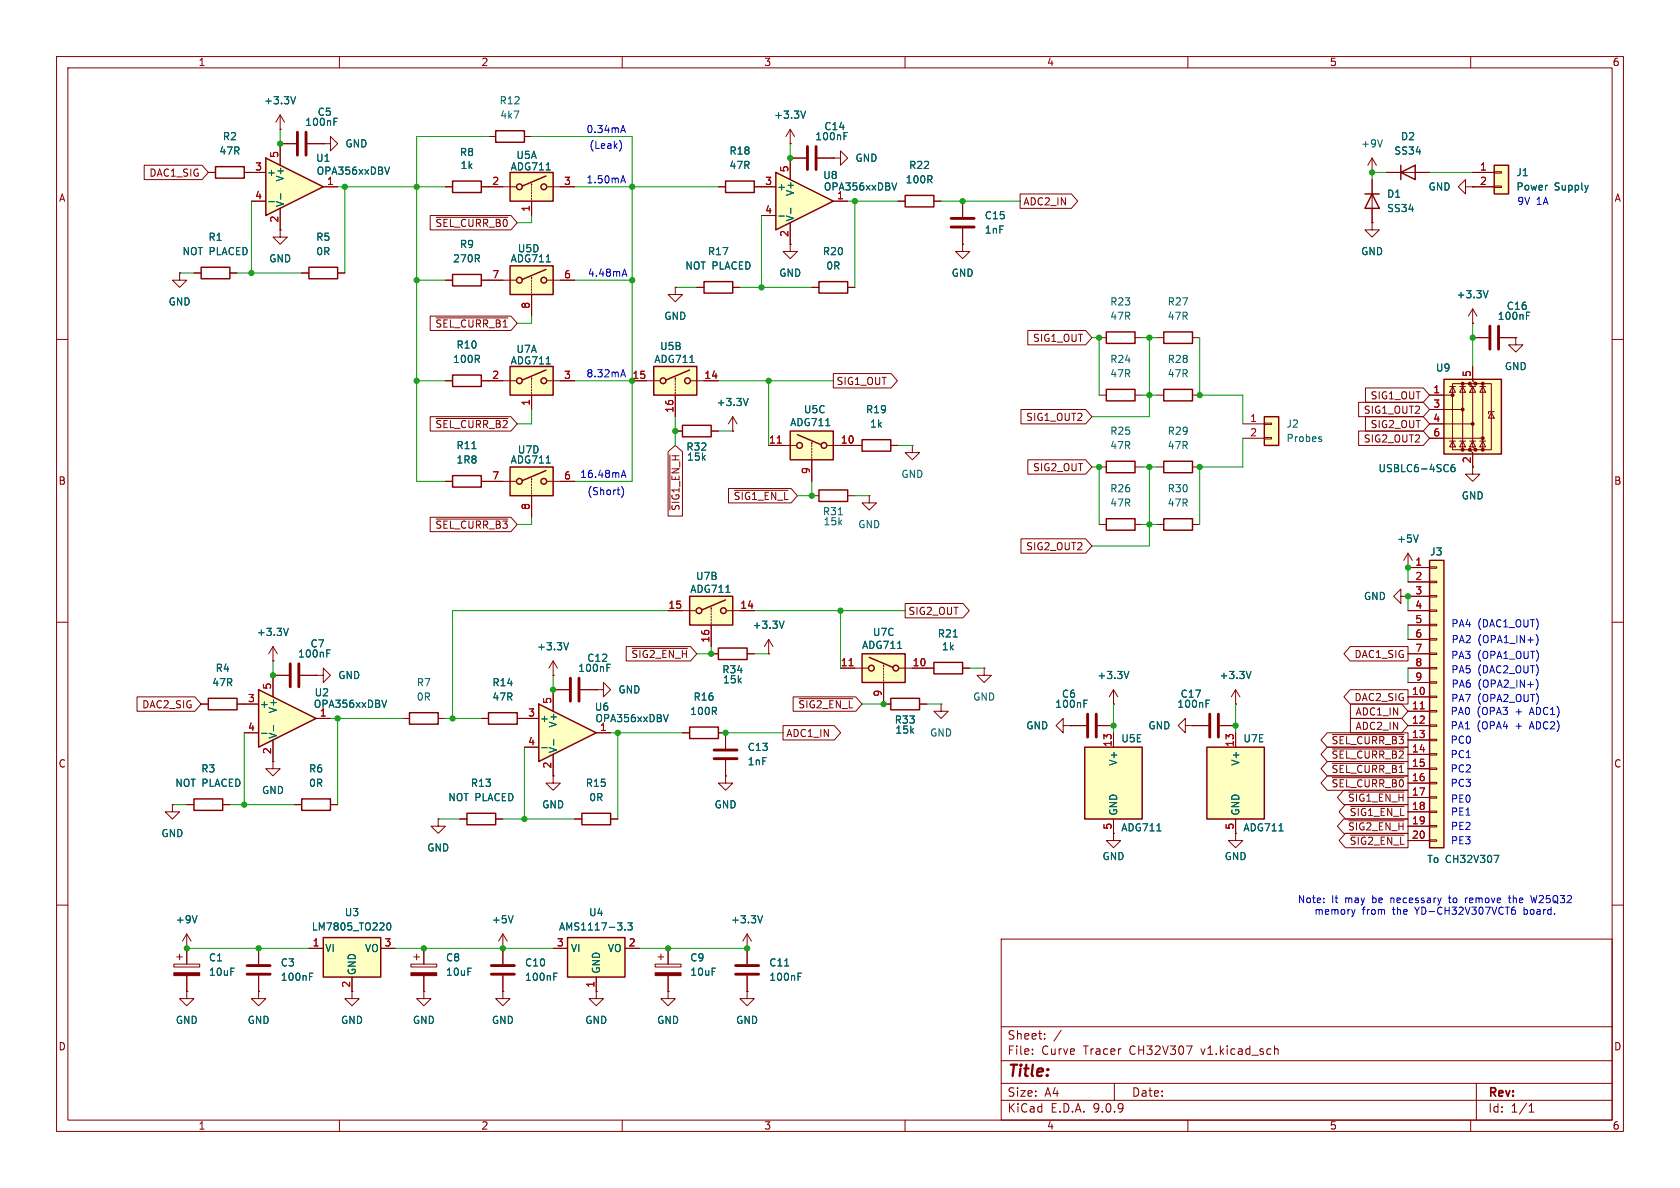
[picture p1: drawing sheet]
<svg xmlns="http://www.w3.org/2000/svg" width="297mm" height="210mm" viewBox="0 0 297 210" stroke-linecap="round" stroke-linejoin="round" font-family="sans-serif">
<g fill="none" stroke="#840000" stroke-width=".18">
<path d="M10 10h277v190h-277zM12 12h273v186h-273zM60 10v2M110 10v2M160 10v2M210 10v2M260 10v2M10 60h2M285 60h2M10 110h2M285 110h2M10 160h2"/>
<path d="M72.6 170.4h4.6v.5h-4.6zM73.2 169.2h1M73.7 168.7v1M74.9 167.6v2.8M74.9 172.5v2.8M177 166h108v32h-108zM285 160h2M60 198v2M110 198v2M160 198v2M177 194.5h108M177 191.5h108"/>
<path d="M177 187.5h108M177 181.5h108M182.5 186.3v.1M182.5 185.5v.1M184.7 183.6v.1M184.7 182.8v.1M187.6 182.1l-1.3 2M197 191.5v3M209.7 184.9h1l-.6 1.5M210 198v2M225.3 184.9v1.5M225.3 185.5l.2-.1 .4 .1 .1 .9"/>
<path d="M260 198v2M261 191.5v6.5M270.3 196.6h.9M270.3 195.5l.4-.4v1.5"/>
</g>
<path d="M72.6 172h4.6v.5h-4.6z" fill="#840000" stroke="#840000" stroke-width=".18"/>
<path d="M45.7 121.9l10.2 5.1-10.2 5.1z" fill="#ffffc2"/>
<path d="M45.7 121.9l10.2 5.1-10.2 5.1zM53.3 141.2h5.1v2.1h-5.1z" fill="none" stroke="#840000" stroke-width=".25"/>
<path d="M48.3 119.4v3.8M43.2 124.5h2.5M43.2 129.5h2.5M48.3 134.6v1.3h1.2l-1.2 1.3-1.3-1.3h1.3M48.3 134.6h.1M48.3 130.8v3.8M55.9 127h2.5M52.1 142.2h1.2M58.4 142.2h1.3" fill="none" stroke="#840000" stroke-width=".18"/>
<path d="M46.2 129.6h1M48.4 128.2v1M68.4 123.8l-.5 1.2" fill="none" stroke="#006464" stroke-width=".18"/>
<path d="M57.1 165.7h10.2v7h-10.2z" fill="#ffffc2"/>
<path d="M34.3 141.2h5.1v2.1h-5.1zM57.1 165.7h10.2v7h-10.2z" fill="none" stroke="#840000" stroke-width=".25"/>
<g fill="none" stroke="#840000" stroke-width=".18">
<path d="M33 142.2h1.3M39.4 142.2h1.2M77.5 144.8v1.3h1.2l-1.2 1.2-1.3-1.2h1.3M77.5 144.8h.1M45.7 175.3v1.2h1.3l-1.3 1.3-1.3-1.3h1.3M45.7 175.3h.1M45.7 167.6v2.8M45.7 172.5v2.8M54.6 167.6h2.5M62.2 172.7v3.8h1.3l-1.3 1.3-1.2-1.3h1.2M67.3 167.6h2.5M74.9 175.3v1.2h1.3l-1.3 1.3-1.2-1.3h1.2"/>
<path d="M74.9 175.3h.1M88.9 175.3v1.2h1.3l-1.3 1.3-1.3-1.3h1.3M88.9 175.3h.1M88.9 167.6h.1M88.9 165.1l-.8 1.3M88.9 165.1l.8 1.3M88.9 165.1v5.3M88.9 172.5v2.8"/>
</g>
<path d="M54.7 172.6h.4M54.7 172h.6M68.5 163.3l.2-.2a.68 .68 0 0 1 .4 .7 .68 .68 0 0 1-.4 .6l-.2-.1-.1-.4zM90.7 161.9l-.4 1.2M97.9 172.6h.4M97.9 172h.6" fill="none" stroke="#006464" stroke-width=".18"/>
<path d="M43.7 170.7h4.1M43.7 172.2h4.1M86.9 170.7h4M86.9 172.2h4" fill="none" stroke="#840000" stroke-width=".51"/>
<path d="M100.3 165.7h10.2v7h-10.2z" fill="#ffffc2"/>
<path d="M100.3 165.7h10.2v7h-10.2z" fill="none" stroke="#840000" stroke-width=".25"/>
<path d="M209.5 128.3v1.2l-1.2-1.2 1.2-1.3v1.3h1.3M210.8 128.3h.1M97.8 167.6h2.5M105.4 175.3v1.2h1.3l-1.3 1.3-1.3-1.3h1.3M105.4 175.3h.1M105.4 172.7v2.6M110.5 167.6h2.5" fill="none" stroke="#840000" stroke-width=".18"/>
<path d="M110.5 164.3v.1M111 163.1h.8l-.5 .5 .4 .1v.6l-.2 .1-.5-.1" fill="none" stroke="#006464" stroke-width=".18"/>
<path d="M213.4 132.1h10.1v12.7h-10.1z" fill="#ffffc2"/>
<path d="M38.1 29.5h5.1v2h-5.1zM241.3 34.3h2.5M242.6 34.3l1.2 2.5h-2.5zM35.6 47.2h5v2.1h-5zM144.8 49.8h5.1v2h-5.1zM195.6 58.7h5.1v2h-5.1zM205.7 58.7h5.1v2h-5.1zM195.6 68.8h5.1v2.1h-5.1zM195.6 81.5h5.1v2.1h-5.1zM36.8 123.4h5.1v2.1h-5.1zM72.4 126h5.1v2h-5.1zM213.4 132.1h10.1v12.7h-10.1z" fill="none" stroke="#840000" stroke-width=".25"/>
<g fill="none" stroke="#840000" stroke-width=".18">
<path d="M36.8 30.5h1.3M43.2 30.5h1.2M49.5 22.9h.1M49.5 25.4h2.8M49.5 20.3l-.7 1.3M49.5 20.3l.8 1.3M49.5 20.3v2.6M54.4 25.4h2.7M57.1 25.4h1.3v-1.3l1.3 1.3-1.3 1.3v-1.3M57.1 25.4h.1M139.7 27.9h2.8M144.5 27.9h2.8"/>
<path d="M242.6 39.4v1.2h1.2l-1.2 1.3-1.3-1.3h1.3M242.6 39.4h.1M242.6 31.8v7.6M31.7 48.3v1.2h1.3l-1.3 1.3-1.2-1.3h1.2M31.7 48.3h.1M34.3 48.3h1.3M40.6 48.3h1.3M143.5 50.8h1.3M149.9 50.8h1.2M194.3 59.7h1.3M200.7 59.7h1.2M204.5 59.7h1.2"/>
<path d="M210.8 59.7h1.3M194.3 69.9h1.3M200.7 69.9h1.2M194.3 82.6h1.3M200.7 82.6h1.2M48.3 119.4h2.8M53.1 119.4h2.8M55.9 119.4h1.2v-1.3l1.3 1.3-1.3 1.3v-1.3M55.9 119.4h.1M97.8 119.4h.1M97.8 116.8l-.8 1.3M97.8 116.8l.8 1.3"/>
<path d="M97.8 116.8v2.6M35.6 124.5h1.2M41.9 124.5h1.3M71.1 127h1.3M77.5 127h1.2M97.8 121.9h2.8M102.6 121.9h2.8M210.8 128.3h2.8M215.6 128.3h2.8M218.4 124.5h.1M218.4 121.9v2.6M218.4 129.5v2.6"/>
<path d="M218.4 121.9l-.7 1.3M218.4 121.9l.8 1.3M30.5 142.2v1.3h1.2l-1.2 1.3-1.3-1.3h1.3M30.5 142.2h.1M218.4 144.8v2.5M30.7 170.4h4.6v.5h-4.6zM31.2 169.2h1.1M31.7 168.7v1M33 175.3v1.2h1.3l-1.3 1.3-1.3-1.3h1.3M33 175.3h.1M33 167.6h.1M33 165.1v5.3"/>
<path d="M33 172.5v2.8M33 165.1l-.7 1.3M33 165.1l.8 1.3"/>
</g>
<g fill="none" stroke="#006464" stroke-width=".18">
<path d="M52.3 17.1l-.5 1.3M59 21.5h.5M59 20.9h.6M149.2 24h.4M149.2 23.4h.6M57.8 115.5h.4M57.8 114.9h.6M100.5 113.6l-.4 1.3M107.3 118h.4M107.3 117.4h.6M221.2 118.7l-.5 1.3M213.2 124.4h.4"/>
<path d="M213.2 123.8h.6M226.1 146.9h.7M34.8 161.9l-.4 1.2"/>
</g>
<path d="M52.6 23.4v4M54.1 23.4v4M142.7 25.9v4.1M144.3 25.9v4.1M51.3 117.3v4.1M52.8 117.3v4.1M100.8 119.9v4.1M102.4 119.9v4.1M213.9 126.2v4.1M215.4 126.2v4.1" fill="none" stroke="#840000" stroke-width=".51"/>
<path d="M30.7 172h4.6v.5h-4.6z" fill="#840000" stroke="#840000" stroke-width=".18"/>
<path d="M137.2 30.5l10.1 5.1-10.1 5z" fill="#ffffc2"/>
<path d="M137.2 30.5l10.1 5.1-10.1 5zM160 34.5h5.1v2.1h-5.1zM205.7 81.5h5.1v2.1h-5.1z" fill="none" stroke="#840000" stroke-width=".25"/>
<g fill="none" stroke="#840000" stroke-width=".18">
<path d="M134.6 33h2.6M134.6 38.1h2.6M139.7 27.9v3.9M139.7 39.4v3.8M147.3 27.9h1.3v-1.2l1.3 1.2-1.3 1.3v-1.3M147.3 27.9h.1M147.3 35.6h2.6M158.7 35.6h1.3M165.1 35.6h1.3M170.2 35.6v2.8M170.2 43.2v1.3h1.2l-1.2 1.2-1.3-1.2h1.3M170.2 43.2h.1"/>
<path d="M170.2 40.4v2.8M161.3 78.7v1.3h1.3l-1.3 1.3-1.3-1.3h1.3M161.3 78.7h.1M204.5 82.6h1.2M210.8 82.6h1.3M105.4 121.9h1.3v-1.2l1.2 1.2-1.2 1.3v-1.3M105.4 121.9h.1"/>
</g>
<path d="M137.7 38.2h1M139.8 36.8v1M158.5 32.3l-.4 1.3" fill="none" stroke="#006464" stroke-width=".18"/>
<path d="M168.1 38.6h4.1M168.1 40.1h4.1" fill="none" stroke="#840000" stroke-width=".51"/>
<path d="M139.7 76.2h7.6v5.1h-7.6z" fill="#ffffc2"/>
<g fill="none" stroke="#840000" stroke-width=".18">
<path d="M135.9 78.7h4.8M143.5 78.2v.3M143.5 78.7v.3M143.5 79.2v.3M143.5 79.8v.2M146.3 78.7h6.1M157.5 78.7h1.2M204.5 69.9h1.2M210.8 69.9h1.3M143.5 80.3v.2M143.5 80.8v.2M143.5 81.3v3.8"/>
<path d="M194.3 92.7h1.3M200.7 92.7h1.2M204.5 92.7h1.2M210.8 92.7h1.3M85.1 127h1.3M91.4 127h1.3M81.3 144.8h1.2M87.6 144.8h1.3M218.4 147.3v1.3h1.3l-1.3 1.3-1.2-1.3h1.2M218.4 147.3h.1M132.1 175.3v1.2h1.2l-1.2 1.3-1.3-1.3h1.3M132.1 175.3h.1"/>
</g>
<g fill="none" stroke="#840000" stroke-width=".25">
<path d="M139.7 76.2h7.6v5.1h-7.6zM141 76.8l4.2 1.8M152.4 77.7h5.1v2.1h-5.1zM205.7 68.8h5.1v2.1h-5.1zM195.6 91.7h5.1v2h-5.1zM205.7 91.7h5.1v2h-5.1zM86.4 126h5v2h-5zM82.5 143.8h5.1v2h-5.1z"/>
<circle cx="141.4" cy="78.7" r=".51"/>
<circle cx="145.7" cy="78.7" r=".51"/>
</g>
<path d="M137.4 78.3h.7" fill="none" stroke="#a90000" stroke-width=".18"/>
<path d="M146 75.3h.7" fill="none" stroke="#006464" stroke-width=".18"/>
<path d="M252.7 99.1h2.6v50.8h-2.6z" fill="#ffffc2"/>
<path d="M252.7 99.1h2.6v50.8h-2.6zM127 114.6h5.1v2h-5.1zM121.9 128.5h5.1v2.1h-5.1zM102.9 143.8h5v2h-5z" fill="none" stroke="#840000" stroke-width=".25"/>
<g fill="none" stroke="#840000" stroke-width=".18">
<path d="M248.9 97.8l-.7 1.3M248.9 97.8l.8 1.3M248.9 97.8v2.5M48.3 116.8h.1M48.3 114.3l-.8 1.3M48.3 114.3l.7 1.3M48.3 114.3v2.5M125.7 115.6h1.3M132.1 115.6h1.2M247.6 105.4v-1.3l-1.2 1.3 1.2 1.3v-1.3h1.3M248.9 100.3h.1M248.9 105.4h.1"/>
<path d="M248.9 100.3h3.8M248.9 102.9h3.8M248.9 105.4h3.8M248.9 108h3.8M248.9 110.5h3.8M248.9 113h3.8M248.9 115.6h3.8M248.9 118.1h3.8M252.7 100.2h1.3v.3h-1.3zM252.7 102.7h1.3v.3h-1.3zM252.7 105.3h1.3v.2h-1.3zM252.7 107.8h1.3v.3h-1.3z"/>
<path d="M252.7 110.4h1.3v.2h-1.3zM252.7 112.9h1.3v.3h-1.3zM252.7 115.4h1.3v.3h-1.3zM252.7 118h1.3v.2h-1.3zM120.6 129.5h1.3M127 129.5h1.3v2.8M128.3 137.2v1.2h1.2l-1.2 1.3-1.3-1.3h1.3M128.3 137.2h.1M128.3 134.4v2.8M248.9 120.7h3.8M248.9 123.2h3.8M248.9 125.7h3.8"/>
<path d="M248.9 128.3h3.8M248.9 130.8h3.8M248.9 133.4h3.8M248.9 135.9h3.8M248.9 138.4h3.8M252.7 120.5h1.3v.3h-1.3zM252.7 123.1h1.3v.2h-1.3zM252.7 125.6h1.3v.3h-1.3zM252.7 128.1h1.3v.3h-1.3zM252.7 130.7h1.3v.2h-1.3zM252.7 133.2h1.3v.3h-1.3zM252.7 135.8h1.3v.2h-1.3z"/>
<path d="M252.7 138.3h1.3v.3h-1.3zM101.6 144.8h1.3M107.9 144.8h1.3M248.9 141h3.8M248.9 143.5h3.8M248.9 146.1h3.8M248.9 148.6h3.8M252.7 140.8h1.3v.3h-1.3zM252.7 143.4h1.3v.2h-1.3zM252.7 145.9h1.3v.3h-1.3zM252.7 148.5h1.3v.2h-1.3zM115.8 170.4h4.6v.5h-4.6z"/>
<path d="M116.3 169.2h1M116.8 168.7v1M118.1 175.3v1.2h1.3l-1.3 1.3-1.3-1.3h1.3M118.1 175.3h.1M118.1 167.6v2.8M118.1 172.5v2.8M132.1 167.6h.1M132.1 165.1v5.3M132.1 172.5v2.8M132.1 165.1l-.8 1.3M132.1 165.1l.7 1.3"/>
</g>
<path d="M251.1 125.3h.7" fill="none" stroke="#a90000" stroke-width=".18"/>
<path d="M250.7 94.6l-.4 1.2M51 111.1l-.4 1.2M264.1 151.2h.9l-.6 1.3M134.8 161.9l-.4 1.2M138.7 170.8h.7M141.1 172.6h.4M141.1 172h.6" fill="none" stroke="#006464" stroke-width=".18"/>
<path d="M126.2 132.6h4.1M126.2 134.1h4.1M130 170.7h4.1M130 172.2h4.1" fill="none" stroke="#840000" stroke-width=".51"/>
<path d="M115.8 172h4.6v.5h-4.6z" fill="#840000" stroke="#840000" stroke-width=".18"/>
<path d="M95.2 124.5l10.2 5-10.2 5.1z" fill="#ffffc2"/>
<path d="M95.2 124.5l10.2 5-10.2 5.1z" fill="none" stroke="#840000" stroke-width=".25"/>
<path d="M242.6 30.5h.1M242.6 27.9l-.8 1.3M242.6 27.9l.7 1.3M242.6 27.9v2.6M92.7 127h2.5M92.7 132.1h2.5M97.8 137.2v1.2h1.3l-1.3 1.3-1.3-1.3h1.3M97.8 137.2h.1M97.8 121.9v3.8M97.8 133.4v3.8M105.4 129.5h2.5" fill="none" stroke="#840000" stroke-width=".18"/>
<path d="M244.4 24.7l-.4 1.3M95.8 132.2h.9M97.9 130.8v.9M118.1 126.3l-.4 1.3" fill="none" stroke="#006464" stroke-width=".18"/>
<path d="M152.4 115.6h7.6v5.1h-7.6z" fill="#ffffc2"/>
<path d="M148.6 118.1h4.8M156.2 117.6v.3M156.2 118.1v.3M156.2 118.6v.3M156.2 119.1v.3M156.2 119.6v.3M159 118.1h4.8M156.2 120.1v.3M156.2 120.7v3.8" fill="none" stroke="#840000" stroke-width=".18"/>
<g fill="none" stroke="#840000" stroke-width=".25">
<path d="M152.4 115.6h7.6v5.1h-7.6zM153.7 116.2l4.2 1.8"/>
<circle cx="154.1" cy="118.1" r=".51"/>
<circle cx="158.4" cy="118.1" r=".51"/>
</g>
<path d="M150.1 117.7h.7" fill="none" stroke="#a90000" stroke-width=".18"/>
<path d="M158.7 114.6h.7" fill="none" stroke="#006464" stroke-width=".18"/>
<path d="M121.9 105.4h7.6v5.1h-7.6z" fill="#ffffc2"/>
<g fill="none" stroke="#840000" stroke-width=".18">
<path d="M259.1 33v-1.2l-1.3 1.2 1.3 1.3v-1.3h1.2M260.3 33h.1M49.5 40.6v1.3h1.3l-1.3 1.3-1.2-1.3h1.2M49.5 40.6h.1M129.5 76.2h.1M129.5 73.7l-.7 1.2M129.5 73.7l.8 1.2M129.5 73.7v2.5M118.1 108h4.8M125.7 107.4v.3M125.7 108v.2M125.7 108.5v.2"/>
<path d="M125.7 109v.2M125.7 109.5v.2M125.7 110v.2M125.7 110.5v3.8M128.5 108h4.8M135.9 115.6h.1M135.9 113l-.8 1.3M135.9 113l.8 1.3M135.9 113v2.6"/>
</g>
<g fill="none" stroke="#840000" stroke-width=".25">
<path d="M121.9 105.4h7.6v5.1h-7.6zM128.3 106l-4.2 1.8"/>
<circle cx="123.6" cy="108" r=".51"/>
<circle cx="127.9" cy="108" r=".51"/>
</g>
<path d="M132.3 70.4l-.5 1.3M128.3 104.7h.7M138.6 109.8l-.4 1.3" fill="none" stroke="#006464" stroke-width=".18"/>
<path d="M264.2 29.2h2.5v5.1h-2.5z" fill="#ffffc2"/>
<path d="M87.6 23.1h5.1v2h-5.1zM128.3 32h5v2h-5zM247.6 30.5l2.6-1.3v2.6zM247.6 29.2v2.6M264.2 29.2h2.5v5.1h-2.5zM124.5 49.8h5v2h-5z" fill="none" stroke="#840000" stroke-width=".25"/>
<g fill="none" stroke="#840000" stroke-width=".18">
<path d="M86.4 24.1h1.2M92.7 24.1h1.3M127 33h1.3M133.3 33h1.3M139.7 25.4h.1M139.7 22.9l-.8 1.2M139.7 22.9l.8 1.2M139.7 22.9v2.5M245.1 30.5h7.6M260.3 30.5h3.9M260.3 33h3.9M264.2 30.4h1.2v.2h-1.2z"/>
<path d="M264.2 32.9h1.2v.2h-1.2zM123.2 50.8h1.3M129.5 50.8h1.3M139.7 43.2v1.3h1.3l-1.3 1.2-1.3-1.2h1.3M139.7 43.2h.1M260.3 57.2h.1M260.3 54.6l-.7 1.3M260.3 54.6l.8 1.3M260.3 54.6v2.6M260.3 59.7h2.8M265.2 59.7h2.8M268 59.7v1.3h1.2l-1.2 1.2-1.3-1.2h1.3"/>
<path d="M268 59.7h.1M153.7 87.6v1.3h1.2l-1.2 1.3-1.3-1.3h1.3M153.7 87.6h.1"/>
</g>
<path d="M142.4 19.6l-.4 1.3M263.1 51.4l-.5 1.2M269.9 55.8h.4M269.9 55.2h.6" fill="none" stroke="#006464" stroke-width=".18"/>
<path d="M263.4 57.7v4M264.9 57.7v4" fill="none" stroke="#840000" stroke-width=".51"/>
<path d="M90.2 64.8h7.6v5.1h-7.6z" fill="#ffffc2"/>
<g fill="none" stroke="#840000" stroke-width=".18">
<path d="M78.7 67.3h1.3M85.1 67.3h6.1M94 66.8v.3M94 67.3v.3M94 67.8v.3M94 68.3v.3M94 68.8v.3M94 69.3v.3M94 69.9v2.5M96.8 67.3h4.8M196.8 124.5h.1M196.8 121.9l-.7 1.3"/>
<path d="M196.8 121.9l.8 1.3M196.8 121.9v2.6M196.8 147.3v1.3h1.3l-1.3 1.3-1.2-1.3h1.2M196.8 147.3h.1"/>
</g>
<g fill="none" stroke="#840000" stroke-width=".25">
<path d="M80 66.3h5.1v2h-5.1zM90.2 64.8h7.6v5.1h-7.6zM96.5 65.4l-4.2 1.8"/>
<circle cx="91.8" cy="67.3" r=".51"/>
<circle cx="96.1" cy="67.3" r=".51"/>
</g>
<path d="M96.6 64.3h.7M199.6 118.7l-.5 1.3" fill="none" stroke="#006464" stroke-width=".18"/>
<path d="M191.8 132.1h10.1v12.7h-10.1z" fill="#ffffc2"/>
<path d="M120.6 75.2h5.1v2h-5.1zM80 84.1h5.1v2h-5.1zM165.1 117.1h5.1v2h-5.1zM157.5 123.4h5.1v2.1h-5.1zM191.8 132.1h10.1v12.7h-10.1z" fill="none" stroke="#840000" stroke-width=".25"/>
<g fill="none" stroke="#840000" stroke-width=".18">
<path d="M119.4 76.2h1.2M125.7 76.2h1.3M78.7 85.1h1.3M85.1 85.1h1.3M163.8 118.1h1.3M170.2 118.1h1.2M174 118.1v1.3h1.3l-1.3 1.3-1.3-1.3h1.3M174 118.1h.1M156.2 124.5h1.3M162.6 124.5h1.2M166.4 124.5v1.2h1.2l-1.2 1.3-1.3-1.3h1.3M166.4 124.5h.1"/>
<path d="M188 128.3v1.2l-1.3-1.2 1.3-1.3v1.3h1.2M189.2 128.3h.1M189.2 128.3h2.8M194.1 128.3h2.7M196.8 129.5v2.6M196.8 144.8v2.5"/>
</g>
<path d="M83.4 79.3h.8M168.5 112.6h.7M191.6 124.4h.5M191.6 123.8h.6M204.5 146.9h.7" fill="none" stroke="#006464" stroke-width=".18"/>
<path d="M192.3 126.2v4.1M193.8 126.2v4.1" fill="none" stroke="#840000" stroke-width=".51"/>
<path d="M90.2 82.6h7.6v5h-7.6z" fill="#ffffc2"/>
<path d="M119.4 50.8v1.3h1.2l-1.2 1.2-1.3-1.2h1.3M119.4 50.8h.1M86.4 85.1h4.8M94 84.6v.2M94 85.1v.2M94 85.6v.3M94 86.1v.3M94 86.6v.3M94 87.1v.3M94 87.6v3.8M96.8 85.1h4.8" fill="none" stroke="#840000" stroke-width=".18"/>
<g fill="none" stroke="#840000" stroke-width=".25">
<path d="M90.2 82.6h7.6v5h-7.6zM96.5 83.2l-4.2 1.8"/>
<circle cx="91.8" cy="85.1" r=".51"/>
<circle cx="96.1" cy="85.1" r=".51"/>
</g>
<path d="M96.6 81.9h.7" fill="none" stroke="#006464" stroke-width=".18"/>
<path d="M115.6 64.8h7.6v5.1h-7.6z" fill="#ffffc2"/>
<path d="M111.8 67.3h4.8M119.4 66.8v.3M119.4 67.3v.3M119.4 67.8v.3M119.4 68.3v.3M119.4 68.8v.3M119.4 69.3v.3M119.4 69.9v3.8M122.2 67.3h4.8M143.5 87.6h1.3M149.9 87.6h1.2" fill="none" stroke="#840000" stroke-width=".18"/>
<g fill="none" stroke="#840000" stroke-width=".25">
<path d="M115.6 64.8h7.6v5.1h-7.6zM121.9 65.4l-4.2 1.8M144.8 86.6h5.1v2h-5.1z"/>
<circle cx="117.2" cy="67.3" r=".51"/>
<circle cx="121.5" cy="67.3" r=".51"/>
</g>
<path d="M122 64.1h.7M148.2 91h.7" fill="none" stroke="#006464" stroke-width=".18"/>
<path d="M223.5 73.7h2.6v5h-2.6z" fill="#ffffc2"/>
<path d="M223.5 73.7h2.6v5h-2.6z" fill="none" stroke="#840000" stroke-width=".25"/>
<path d="M219.7 74.9h3.8M219.7 77.5h3.8M223.5 74.8h1.3v.3h-1.3zM223.5 77.3h1.3v.3h-1.3zM260.3 82.6v1.2h1.3l-1.3 1.3-1.2-1.3h1.2" fill="none" stroke="#840000" stroke-width=".18"/>
<path d="M233.5 77.6l.2 .2-.2 .2M233.5 77.2l.1 .1" fill="none" stroke="#006464" stroke-width=".18"/>
<path d="M255.3 67.1h10.1v13.2h-10.1z" fill="#ffffc2"/>
<g fill="#840000" stroke="#840000" stroke-width=".18">
<circle cx="256.8" cy="69.8" r=".25"/>
<circle cx="258.6" cy="67.8" r=".25"/>
<circle cx="258.6" cy="72.4" r=".25"/>
<circle cx="258.6" cy="79.5" r=".25"/>
<circle cx="259.8" cy="67.8" r=".25"/>
<circle cx="259.8" cy="79.5" r=".25"/>
<circle cx="260.3" cy="74.9" r=".25"/>
<circle cx="260.9" cy="67.8" r=".25"/>
<circle cx="260.9" cy="79.5" r=".25"/>
<circle cx="262.1" cy="67.8" r=".25"/>
<circle cx="262.1" cy="77.5" r=".25"/>
<circle cx="262.1" cy="79.5" r=".25"/>
</g>
<g fill="none" stroke="#840000" stroke-width=".18">
<path d="M252.7 69.9h4.1M252.7 72.4h5.9M252.7 74.9h7.6M252.7 77.5h9.4M256.3 78h1M256.3 68.3h1M256.8 68.3l.5 1h-1zM256.8 78l.5 1h-1zM258.1 78h1M258.1 68.3h1M258.6 68.3l.5 1h-1zM258.6 78l.5 1h-1z"/>
<path d="M258.6 67.8h-1.8v11.7h1.8M259.8 67.8h2.3v11.7h-1.2M259.8 67.8h-1.2v11.7h1.2l.5 .5v2.6M259.8 67.8l.5 .5v10.7l.6 .5M259.8 78h1.1M259.8 68.3h1.1M259.8 79.5h1.1M260.3 68.3l.6 1h-1.1zM260.3 78l.6 1h-1.1zM260.3 64.8v2.5l.6 .5M261.6 78h1M261.6 68.3h1"/>
<path d="M262.1 78l.5 1h-1zM262.1 67.8h1.6v11.7h-1.6M262.1 68.3l.5 1h-1zM263.7 72.9l.5 1h-1.1zM264.2 72.8h-1.1v.4"/>
</g>
<path d="M255.3 67.1h10.1v13.2h-10.1z" fill="none" stroke="#840000" stroke-width=".25"/>
<path d="M257.1 82.1l-.3 .1a.86 .86 0 0 0 0 1.2l.4-.1v-.5l-.2-.2-.4 .1-.1 .1" fill="none" stroke="#006464" stroke-width=".18"/>
<path d="M90.2 47h7.6v5.1h-7.6z" fill="#ffffc2"/>
<path d="M86.4 49.5h4.8M94 49v.3M94 49.5v.3M94 50v.3M94 50.5v.3M94 51.1v.2M94 51.6v.2M94 52.1v3.8M96.8 49.5h4.8" fill="none" stroke="#840000" stroke-width=".18"/>
<g fill="none" stroke="#840000" stroke-width=".25">
<path d="M90.2 47h7.6v5.1h-7.6zM96.5 47.6l-4.2 1.8"/>
<circle cx="91.8" cy="49.5" r=".51"/>
<circle cx="96.1" cy="49.5" r=".51"/>
</g>
<path d="M96.6 46.3h.7" fill="none" stroke="#006464" stroke-width=".18"/>
<path d="M90.2 30.5h7.6v5.1h-7.6z" fill="#ffffc2"/>
<g fill="none" stroke="#840000" stroke-width=".18">
<path d="M78.7 33h1.3M85.1 33h6.1M94 32.5v.3M94 33v.3M94 33.5v.3M94 34v.3M94 34.5v.3M94 35.1v.2M94 35.6v2.5M96.8 33h4.8M53.3 48.3h1.3M59.7 48.3h1.3"/>
<path d="M78.7 49.5h1.3M85.1 49.5h1.3"/>
</g>
<g fill="none" stroke="#840000" stroke-width=".25">
<path d="M80 32h5.1v2h-5.1zM90.2 30.5h7.6v5.1h-7.6zM96.5 31.1l-4.2 1.8M54.6 47.2h5.1v2.1h-5.1zM80 48.5h5.1v2h-5.1z"/>
<circle cx="91.8" cy="33" r=".51"/>
<circle cx="96.1" cy="33" r=".51"/>
</g>
<path d="M96.6 30h.7" fill="none" stroke="#006464" stroke-width=".18"/>
<path d="M47 27.9l10.1 5.1-10.1 5.1z" fill="#ffffc2"/>
<path d="M47 27.9l10.1 5.1-10.1 5.1z" fill="none" stroke="#840000" stroke-width=".25"/>
<g fill="none" stroke="#840000" stroke-width=".18">
<path d="M25.5 29.2h10.2l1.1 1.3-1.1 1.3h-10.2zM36.8 30.5h1.3M43.2 30.5h3.8M44.4 35.6h2.6M49.5 22.9h.1M49.5 36.8v3.8M52.3 25.4h-2.8v3.8M54.4 25.4h2.7M57.1 25.4h.1M57.1 33h2.6M76.1 38.1h14.2l1.1 1.3-1.1 1.2h-14.2zM77.1 38.4h12.7"/>
<path d="M78.7 33h1.3M85.1 33h3.8M94 35.6v2.5M99.1 33h2.5M127 33h1.3M133.3 33h3.9M134.6 38.1h2.6M139.7 25.4h.1M139.7 39.4v3.8M142.5 27.9h-2.8v3.9M144.5 27.9h2.8M147.3 27.9h.1"/>
<path d="M147.3 35.6h2.6M158.7 35.6h1.3M165.1 35.6h1.3M170.2 35.6v2.8M180.3 34.3h9.1l1.1 1.3-1.1 1.2h-9.1zM242.6 39.4h.1M242.6 31.8v2.5M242.6 36.8v2.6M245.1 30.5h2.5M250.2 30.5h2.5M260.3 33h.1M260.3 30.5h3.9"/>
<path d="M260.3 33h3.9M31.7 48.3h.1M34.3 48.3h1.3M40.6 48.3h1.3M49.5 40.6h.1M53.3 48.3h1.3M59.7 48.3h1.3M76.1 55.9h14.2l1.1 1.3-1.1 1.2h-14.2zM77.1 56.2h12.7M78.7 49.5h1.3M85.1 49.5h3.8M94 52.1v3.8"/>
<path d="M99.1 49.5h2.5M119.4 50.8h.1M123.2 50.8h1.3M129.5 50.8h1.3M139.7 43.2h.1M143.5 50.8h1.3M149.9 50.8h1.2M170.2 43.2h.1M170.2 40.4v2.8M181.7 58.4h10.2l1.1 1.3-1.1 1.3h-10.2zM260.3 57.2h.1M260.3 59.7h2.8"/>
<path d="M265.2 59.7h2.8M268 59.7h.1M76.1 73.7h14.2l1.1 1.2-1.1 1.3h-14.2zM77.1 74h12.7M78.7 67.3h1.3M85.1 67.3h3.8M94 69.9v2.5M99.1 67.3h2.5M111.8 67.3h2.5M118.1 79.9l1.3-1.2 1.3 1.2v11.3h-2.6zM119.4 69.9v3.8M119.4 76.2h1.2"/>
<path d="M124.5 67.3h2.5M125.7 76.2h1.3M129.5 76.2h.1M135.9 78.7h2.5M147.3 66h10.2l1.2 1.3-1.2 1.3h-10.2zM148.6 78.7h3.8M157.5 78.7h1.2M180.5 72.4h11.4l1.1 1.3-1.1 1.2h-11.4zM240.2 71.1h11.4l1.1 1.3-1.1 1.3h-11.4zM240.2 76.2h11.4l1.1 1.3-1.1 1.2h-11.4zM241.4 68.6h10.2l1.1 1.3-1.1 1.2h-10.2zM241.4 73.7h10.2l1.1 1.2-1.1 1.3h-10.2z"/>
<path d="M252.7 69.9h2.6M252.7 72.4h2.6M252.7 74.9h2.6M252.7 77.5h2.6M260.3 64.8v2.5M76.1 91.4h14.2l1.1 1.3-1.1 1.3h-14.2zM77.1 91.8h12.7M78.7 85.1h1.3M85.1 85.1h3.8M94 87.6v3.8M99.1 85.1h2.5M118.4 80.4v9.8"/>
<path d="M128.8 86.4h11.1l1.1 1.2-1.1 1.3h-11.1zM129.8 86.7h9.5M143.5 81.3v3.8M180.5 95.2h11.4l1.1 1.3-1.1 1.3h-11.4zM181.7 81.3h10.2l1.1 1.3-1.1 1.2h-10.2zM260.3 80v2.6M48.3 116.8h.1M51.1 119.4h-2.8v3.8M53.1 119.4h2.8M55.9 119.4h.1M97.8 119.4h.1M110.7 114.3h11.4l1.1 1.3-1.1 1.2h-11.4z"/>
<path d="M111.7 114.6h9.8M118.1 108h2.5M125.7 110.5v3.8M125.7 115.6h1.3M130.8 108h2.5M132.1 115.6h1.2M135.9 115.6h.1M148.6 118.1h2.5M160 106.7h10.2l1.2 1.3-1.2 1.2h-10.2zM161.3 118.1h3.8M170.2 118.1h1.2M238.7 114.3h10.2v2.5h-10.2l-1.1-1.2z"/>
<path d="M248.9 105.4h.1M248.9 100.3h.1M248.9 108h3.8M248.9 115.6h3.8M248.9 100.3h3.8M248.9 102.9h3.8M248.9 105.4h3.8M248.9 110.5h3.8M248.9 113h3.8M248.9 118.1h3.8M24.2 123.2h10.2l1.2 1.3-1.2 1.2h-10.2zM35.6 124.5h1.2"/>
<path d="M41.9 124.5h3.8M43.2 129.5h2.5M48.3 134.6h.1M48.3 130.8v3.8M55.9 127h2.5M85.1 127h1.3M91.4 127h3.8M92.7 132.1h2.5M97.8 137.2h.1M97.8 133.4v3.8M100.6 121.9h-2.8v3.8M102.6 121.9h2.8"/>
<path d="M105.4 121.9h.1M105.4 129.5h2.5M120.6 129.5h1.3M127 129.5h1.3v2.8M128.3 137.2h.1M128.3 134.4v2.8M138.4 128.3h9.1l1.1 1.2-1.1 1.3h-9.1zM140.2 123.2h11.1l1.1 1.3-1.1 1.2h-11.1zM141.3 123.5h9.4M156.2 120.7v3.8h1.3M162.6 124.5h1.2M189.2 128.3h.1"/>
<path d="M189.2 128.3h2.8M194.1 128.3h2.7M196.8 124.5h.1M196.8 129.5v2.6M210.8 128.3h.1M210.8 128.3h2.8M215.6 128.3h2.8M218.4 124.5h.1M218.4 129.5v2.6M234.6 134.6h14.3v2.6h-14.3l-1.1-1.3zM234.6 137.2h14.3v2.5h-14.3l-1.1-1.3zM234.6 129.5h14.3v2.6h-14.3l-1.1-1.3z"/>
<path d="M234.6 132.1h14.3v2.5h-14.3l-1.1-1.2zM235.5 134.9h12.7M235.5 137.5h12.7M235.5 129.9h12.7M235.5 132.4h12.7M237.5 139.7h11.4v2.5h-11.4l-1.1-1.2zM238.7 121.9h10.2v2.6h-10.2l-1.1-1.3zM238.7 124.5h9.1l1.1 1.2-1.1 1.3h-9.1zM238.7 127h9.1l1.1 1.3-1.1 1.2h-9.1zM248.9 120.7h3.8M248.9 123.2h3.8M248.9 125.7h3.8"/>
<path d="M248.9 128.3h3.8M248.9 130.8h3.8M248.9 133.4h3.8M248.9 135.9h3.8M248.9 138.4h3.8M30.5 142.2h.1M33 142.2h1.3M39.4 142.2h1.2M52.1 142.2h1.2M58.4 142.2h1.3M77.5 144.8h.1M81.3 144.8h1.2"/>
<path d="M87.6 144.8h1.3M101.6 144.8h1.3M107.9 144.8h1.3M196.8 147.3h.1M196.8 144.8v2.5M218.4 147.3h.1M218.4 144.8v2.5M237.5 144.8h11.4v2.5h-11.4l-1.1-1.2zM237.8 142.2h11.1v2.6h-11.1l-1.1-1.3zM237.8 147.3h11.1v2.6h-11.1l-1.1-1.3zM238.4 145.1h9.8M238.4 140h9.8"/>
<path d="M238.7 142.6h9.5M238.7 147.6h9.5M248.9 141h3.8M248.9 143.5h3.8M248.9 146.1h3.8M248.9 148.6h3.8M33 175.3h.1M33 167.6h.1M33 167.6v2.8M33 172.5v2.8M45.7 175.3h.1M45.7 167.6v2.8"/>
<path d="M45.7 172.5v2.8M54.6 167.6h2.5M62.2 172.7v2.6M67.3 167.6h2.5M74.9 175.3h.1M74.9 167.6v2.8M74.9 172.5v2.8M88.9 175.3h.1M88.9 167.6h.1M88.9 167.6v2.8M88.9 172.5v2.8M97.8 167.6h2.5"/>
<path d="M105.4 175.3h.1M105.4 172.7v2.6M110.5 167.6h2.5M118.1 175.3h.1M118.1 167.6v2.8M118.1 172.5v2.8M132.1 175.3h.1M132.1 167.6h.1M132.1 167.6v2.8M132.1 172.5v2.8"/>
</g>
<g fill="none" stroke="#006464" stroke-width=".18">
<path d="M52.3 17.1l-.5 1.3M142.4 19.6l-.4 1.3M47.5 35.7h1M49.6 34.2v1M59 21.5h.5M59 20.9h.6M68.9 29.5l-.5 1.3M96.6 30h.7M137.7 38.2h1M139.8 36.8v1M149.2 24h.4M149.2 23.4h.6"/>
<path d="M158.5 32.3l-.4 1.3M96.6 46.3h.7M263.1 51.4l-.5 1.2M269.9 55.8h.4M269.9 55.2h.6M83.4 79.3h.8M96.6 64.3h.7M122 64.1h.7M132.3 70.4l-.5 1.3M146 75.3h.7M96.6 81.9h.7M250.7 94.6l-.4 1.2"/>
<path d="M257.1 82.1l-.3 .1a.86 .86 0 0 0 0 1.2l.4-.1v-.5l-.2-.2-.4 .1-.1 .1M51 111.1l-.4 1.2M57.8 115.5h.4M57.8 114.9h.6M100.5 113.6l-.4 1.3M107.3 118h.4M107.3 117.4h.6M128.3 104.7h.7M138.6 109.8l-.4 1.3M158.7 114.6h.7M168.5 112.6h.7M199.6 118.7l-.5 1.3"/>
<path d="M221.2 118.7l-.5 1.3M46.2 129.6h1M48.4 128.2v1M68.4 123.8l-.5 1.2M95.8 132.2h.9M97.9 130.8v.9M118.1 126.3l-.4 1.3M191.6 124.4h.5M191.6 123.8h.6M213.2 124.4h.4M213.2 123.8h.6M204.5 146.9h.7"/>
<path d="M226.1 146.9h.7M264.1 151.2h.9l-.6 1.3M34.8 161.9l-.4 1.2M54.7 172.6h.4M54.7 172h.6M68.5 163.3l.2-.2a.68 .68 0 0 1 .4 .7 .68 .68 0 0 1-.4 .6l-.2-.1-.1-.4zM90.7 161.9l-.4 1.2M97.9 172.6h.4M97.9 172h.6M110.5 164.3v.1M111 163.1h.8l-.5 .5 .4 .1v.6l-.2 .1-.5-.1M134.8 161.9l-.4 1.2"/>
<path d="M138.7 170.8h.7M141.1 172.6h.4M141.1 172h.6"/>
</g>
<g fill="none" stroke="#009600" stroke-width=".18">
<path d="M44.4 35.6v12.7M49.5 22.9v2.5M59.7 33h19M61 33v15.3M86.4 24.1h-12.7v61h5M94 38.1v1.3h-2.6M94 24.1h17.8v61h-10.2M101.6 33h25.4M134.6 38.1v12.7M139.7 25.4v2.5M149.9 35.6h8.8M151.1 35.6v15.2"/>
<path d="M166.4 35.6h13.9M245.1 30.5h-2.5v1.3M252.7 30.5h7.6M31.7 48.3h2.6M41.9 48.3h11.4M73.7 49.5h5M94 55.9v1.3h-2.6M101.6 49.5h10.2M119.4 50.8h3.8M130.8 50.8h12.7M193 59.7h1.3v10.2M201.9 59.7h2.6"/>
<path d="M203.2 59.7v14h-10.2M212.1 59.7v10.2h7.6v5M260.3 57.2v7.6M73.7 67.3h5M94 72.4v2.5h-2.6M101.6 67.3h10.2M119.4 73.7v5M127 67.3h20.3M127 76.2h2.5M135.9 67.3v11.4M158.7 78.7h2.6M201.9 69.9h2.6"/>
<path d="M219.7 77.5v5.1h-7.6v10.1M94 91.4v1.3h-2.6M143.5 85.1v2.5h-2.5M151.1 87.6h2.6M193 82.6h1.3v10.1M201.9 82.6h2.6M201.9 92.7h2.6M203.2 82.6v13.9h-10.2M48.3 116.8v2.6M97.8 119.4v2.5M118.1 108h-38.1v19M125.7 114.3v1.3h-2.5"/>
<path d="M133.3 108h26.7M133.3 115.6h2.6M148.6 108v10.1M171.4 118.1h2.6M248.9 100.3v2.6M248.9 105.4v2.6M248.9 110.5v2.5M248.9 118.1v2.6M43.2 129.5v12.7M58.4 127h12.7M59.7 127v15.2M78.7 127h6.4"/>
<path d="M92.7 132.1v12.7M107.9 129.5h12.7M109.2 129.5v15.3M128.3 129.5h10.1M152.4 124.5h3.8M163.8 124.5h2.6M196.8 124.5v5M218.4 124.5v5M30.5 142.2h2.5M40.6 142.2h11.5M77.5 144.8h3.8M88.9 144.8h12.7"/>
<path d="M33 167.6h21.6M69.8 167.6h28M113 167.6h19.1"/>
</g>
<g fill="none" stroke="#0000c2" stroke-width=".18">
<path d="M109.6 24.8a1.49 1.49 0 0 1 0 1.9M109.8 32h.7M109.8 23.1h.7M110.2 31.1l.4 1.2M110.2 22.2l.4 1.2M110.1 48.5h.6M110.4 47.6l.4 1.2M109.8 66.3h.7M110.2 65.4l.4 1.2M109.8 84.4l.4-1.3 .5 1.3M109.9 86a1.46 1.46 0 0 1 0 1.9M109.9 84h.7"/>
<path d="M271.6 112.2a1.46 1.46 0 0 1 0 1.9M271.6 120.1a1.47 1.47 0 0 1 0 1.9M234 159.5v.1M234 158.8v.1M256 158.7h.5M256.2 158.3l.1 1.2M259.1 158.7v.9M259.4 158.7l-.3 .3M266.6 158.7h.5M266.8 158.3v1.1l.3 .2M270.6 158.3l.3 1.3 .3-.9 .2 .9M239 160.8l.3 .8"/>
<path d="M239.3 161.6l-.2 .3M239.6 160.8l-.3 .8M267.2 161.1l.2-.3h.3l.2 .3v.3l-.2 .2h-.4l-.1-.2M267.4 160.5l-.2 .4"/>
</g>
<path d="M137.4 78.3h.7M150.1 117.7h.7M251.1 125.3h.7" fill="none" stroke="#a90000" stroke-width=".18"/>
<g fill="#009600" stroke="#009600" stroke-width=".18">
<circle cx="73.7" cy="49.5" r=".46"/>
<circle cx="73.7" cy="67.3" r=".46"/>
<circle cx="119.4" cy="76.2" r=".46"/>
<circle cx="111.8" cy="67.3" r=".46"/>
<circle cx="135.9" cy="67.3" r=".46"/>
<circle cx="134.6" cy="50.8" r=".46"/>
<circle cx="111.8" cy="49.5" r=".46"/>
<circle cx="111.8" cy="33" r=".46"/>
<circle cx="73.7" cy="33" r=".46"/>
<circle cx="61" cy="33" r=".46"/>
<circle cx="49.5" cy="25.4" r=".46"/>
<circle cx="44.4" cy="48.3" r=".46"/>
<circle cx="33" cy="167.6" r=".46"/>
<circle cx="43.2" cy="142.2" r=".46"/>
<circle cx="48.3" cy="119.4" r=".46"/>
<circle cx="45.7" cy="167.6" r=".46"/>
<circle cx="88.9" cy="167.6" r=".46"/>
<circle cx="74.9" cy="167.6" r=".46"/>
<circle cx="118.1" cy="167.6" r=".46"/>
<circle cx="59.7" cy="127" r=".46"/>
<circle cx="80" cy="127" r=".46"/>
<circle cx="92.7" cy="144.8" r=".46"/>
<circle cx="128.3" cy="129.5" r=".46"/>
<circle cx="132.1" cy="167.6" r=".46"/>
<circle cx="109.2" cy="129.5" r=".46"/>
<circle cx="125.7" cy="115.6" r=".46"/>
<circle cx="97.8" cy="121.9" r=".46"/>
<circle cx="151.1" cy="35.6" r=".46"/>
<circle cx="170.2" cy="35.6" r=".46"/>
<circle cx="139.7" cy="27.9" r=".46"/>
<circle cx="143.5" cy="87.6" r=".46"/>
<circle cx="203.2" cy="69.9" r=".46"/>
<circle cx="194.3" cy="82.6" r=".46"/>
<circle cx="203.2" cy="92.7" r=".46"/>
<circle cx="203.2" cy="82.6" r=".46"/>
<circle cx="248.9" cy="105.4" r=".46"/>
<circle cx="248.9" cy="100.3" r=".46"/>
<circle cx="218.4" cy="128.3" r=".46"/>
<circle cx="203.2" cy="59.7" r=".46"/>
<circle cx="194.3" cy="59.7" r=".46"/>
<circle cx="212.1" cy="69.9" r=".46"/>
<circle cx="212.1" cy="82.6" r=".46"/>
<circle cx="260.3" cy="59.7" r=".46"/>
<circle cx="242.6" cy="30.5" r=".46"/>
<circle cx="148.6" cy="108" r=".46"/>
<circle cx="156.2" cy="124.5" r=".46"/>
<circle cx="196.8" cy="128.3" r=".46"/>
</g>
<text font-size="2.8" fill="#840000" x="178" y="190.9">Title:</text>
<g font-size="2.1" fill="#840000">
<text x="178" y="184">Sheet:</text>
<text x="178" y="186.7">File:</text>
<text x="184.1" y="186.7">Curve</text>
<text x="191.6" y="186.7">Tracer</text>
<text x="199.8" y="186.7">CH32V307</text>
<text x="212.6" y="186.7">v1.kicad_sch</text>
<text x="178" y="196.9">KiCad</text>
<text x="178" y="194.1">Size:</text>
<text x="184.7" y="194.1">A4</text>
<text x="185.7" y="196.9">E.D.A.</text>
<text x="193.3" y="196.9">9.0.9</text>
<text x="200" y="194.1">Date:</text>
<text x="263" y="194.3">Rev:</text>
<text x="263" y="196.9">Id:</text>
<text x="267.1" y="196.9">1/1</text>
</g>
<g font-size="1.8" fill="#840000">
<text x="35" y="11.9">1</text>
<text x="85" y="11.9">2</text>
<text x="135" y="11.9">3</text>
<text x="185" y="11.9">4</text>
<text x="235" y="11.9">5</text>
<text x="285" y="11.9">6</text>
<text x="10.3" y="35.9">A</text>
<text x="26.3" y="31.4">DAC1_SIG</text>
<text x="285.3" y="35.9">A</text>
<text x="76.9" y="40.3">~{SEL_CURR_B0}</text>
<text x="180.8" y="36.5">ADC2_IN</text>
<text x="76.9" y="58.1">~{SEL_CURR_B1}</text>
<text x="182.5" y="60.6">SIG1_OUT</text>
<text x="147.8" y="68.3">SIG1_OUT</text>
<text x="242.2" y="70.8">SIG1_OUT</text>
<text x="76.9" y="75.9">~{SEL_CURR_B2}</text>
<text x="181.3" y="74.6">SIG1_OUT2</text>
<text x="241" y="73.3">SIG1_OUT2</text>
<text x="242.2" y="75.9">SIG2_OUT</text>
<text x="182.5" y="83.5">SIG2_OUT</text>
<text x="241" y="78.4">SIG2_OUT2</text>
<text x="260.1" y="82" transform="rotate(-90 260.1 82)">2</text>
<text x="10.3" y="85.9">B</text>
<text x="129.6" y="88.6">~{SIG1_EN_L}</text>
<text x="285.3" y="85.9">B</text>
<text x="76.9" y="93.7">~{SEL_CURR_B3}</text>
<text x="120.3" y="90.4" transform="rotate(-90 120.3 90.4)">~{SIG1_EN_H}</text>
<text x="181.3" y="97.5">SIG2_OUT2</text>
<text x="160.5" y="108.9">SIG2_OUT</text>
<text x="111.5" y="116.5">~{SIG2_EN_H}</text>
<text x="239.4" y="116.5">DAC1_SIG</text>
<text x="25" y="125.4">DAC2_SIG</text>
<text x="141" y="125.4">~{SIG2_EN_L}</text>
<text x="239.4" y="124.1">DAC2_SIG</text>
<text x="138.9" y="130.5">ADC1_IN</text>
<text x="235.3" y="131.8">~{SEL_CURR_B3}</text>
<text x="239.5" y="126.7">ADC1_IN</text>
<text x="239.5" y="129.2">ADC2_IN</text>
<text x="10.3" y="135.9">C</text>
<text x="235.3" y="136.8">~{SEL_CURR_B1}</text>
<text x="235.3" y="134.3">~{SEL_CURR_B2}</text>
<text x="285.3" y="135.9">C</text>
<text x="235.3" y="139.4">~{SEL_CURR_B0}</text>
<text x="238.2" y="141.9">~{SIG1_EN_H}</text>
<text x="238.2" y="147">~{SIG2_EN_H}</text>
<text x="238.5" y="144.5">~{SIG1_EN_L}</text>
<text x="238.5" y="149.5">~{SIG2_EN_L}</text>
<text x="62" y="174.7" transform="rotate(-90 62 174.7)">2</text>
<text x="10.3" y="185.9">D</text>
<text x="285.3" y="185.9">D</text>
<text x="35" y="199.9">1</text>
<text x="85" y="199.9">2</text>
<text x="135" y="199.9">3</text>
<text x="185" y="199.9">4</text>
<text x="235" y="199.9">5</text>
<text x="285" y="199.9">6</text>
</g>
<g font-size="1.8" fill="#006464">
<text x="46.6" y="18.6">+3.3V</text>
<text x="53.9" y="22.5">100nF</text>
<text x="56.1" y="20.7">C5</text>
<text x="88.2" y="18.6">R12</text>
<text x="88.3" y="21.2">4k7</text>
<text x="136.8" y="21.2">+3.3V</text>
<text x="145.6" y="23.2">C14</text>
<text x="38.7" y="27.5">47R</text>
<text x="39.3" y="25">R2</text>
<text x="55.8" y="28.8">U1</text>
<text x="61" y="26.3">GND</text>
<text x="81.2" y="27.8">R8</text>
<text x="91.2" y="28.3">U5A</text>
<text x="128.9" y="27.5">R18</text>
<text x="144" y="25">100nF</text>
<text x="151.1" y="28.8">GND</text>
<text x="240.5" y="26.3">+9V</text>
<text x="246.4" y="27.5">SS34</text>
<text x="247.6" y="25">D2</text>
<text x="47.1" y="31.3">+</text>
<text x="50.4" y="32.2" transform="rotate(-90 50.4 32.2)">V+</text>
<text x="55.9" y="31.1">OPA356xxDBV</text>
<text x="81.3" y="30.1">1k</text>
<text x="90.2" y="30.3">ADG711</text>
<text x="128.9" y="30.1">47R</text>
<text x="137.3" y="33.9">+</text>
<text x="140.6" y="34.7" transform="rotate(-90 140.6 34.7)">V+</text>
<text x="145.4" y="31.9">U8</text>
<text x="145.5" y="33.9">OPA356xxDBV</text>
<text x="160" y="32.6">100R</text>
<text x="160.6" y="30.1">R22</text>
<text x="245.1" y="35.2">D1</text>
<text x="252.5" y="33.9">GND</text>
<text x="268" y="31.3">J1</text>
<text x="268" y="33.9">Power</text>
<text x="274.8" y="33.9">Supply</text>
<text x="50.4" y="36.7" transform="rotate(-90 50.4 36.7)">V-</text>
<text x="140.6" y="39.2" transform="rotate(-90 140.6 39.2)">V-</text>
<text x="174" y="41.5">1nF</text>
<text x="174" y="39">C15</text>
<text x="245.1" y="37.7">SS34</text>
<text x="32.2" y="45.3">NOT PLACED</text>
<text x="36.8" y="42.8">R1</text>
<text x="47.5" y="46.6">GND</text>
<text x="55.8" y="42.8">R5</text>
<text x="55.8" y="45.3">0R</text>
<text x="80" y="46.6">270R</text>
<text x="81.2" y="44">R9</text>
<text x="90.2" y="46.6">ADG711</text>
<text x="91.4" y="44.8">U5D</text>
<text x="121.1" y="47.9">NOT PLACED</text>
<text x="125.1" y="45.3">R17</text>
<text x="145.4" y="45.3">R20</text>
<text x="146" y="47.9">0R</text>
<text x="240.5" y="45.3">GND</text>
<text x="137.7" y="49.1">GND</text>
<text x="168.1" y="49.1">GND</text>
<text x="257.4" y="52.9">+3.3V</text>
<text x="29.7" y="54.2">GND</text>
<text x="117.3" y="56.7">GND</text>
<text x="196.2" y="54.2">R23</text>
<text x="196.2" y="56.7">47R</text>
<text x="206.3" y="54.2">R27</text>
<text x="206.3" y="56.7">47R</text>
<text x="264.7" y="56.7">100nF</text>
<text x="266.3" y="55">C16</text>
<text x="80" y="64.4">100R</text>
<text x="80.6" y="61.8">R10</text>
<text x="90.2" y="64.6">ADG711</text>
<text x="91.2" y="62.6">U7A</text>
<text x="115.6" y="64.4">ADG711</text>
<text x="116.6" y="62.1">U5B</text>
<text x="196.2" y="64.4">R24</text>
<text x="206.3" y="64.4">R28</text>
<text x="253.8" y="65.9">U9</text>
<text x="265.9" y="65.6">GND</text>
<text x="126.6" y="72">+3.3V</text>
<text x="196.2" y="66.9">47R</text>
<text x="206.3" y="66.9">47R</text>
<text x="139.6" y="75.5">ADG711</text>
<text x="142" y="73.3">U5C</text>
<text x="153" y="73.3">R19</text>
<text x="153.7" y="75.8">1k</text>
<text x="196.2" y="77.1">R25</text>
<text x="206.3" y="77.1">R29</text>
<text x="227.3" y="75.8">J2</text>
<text x="80.6" y="79.6">R11</text>
<text x="80.6" y="82.1">1R8</text>
<text x="90.2" y="82.1">ADG711</text>
<text x="91.4" y="80.4">U7D</text>
<text x="121.2" y="79.9">R32</text>
<text x="121.4" y="81.6">15k</text>
<text x="196.2" y="79.6">47R</text>
<text x="206.3" y="79.6">47R</text>
<text x="227.3" y="78.3">Probes</text>
<text x="243.6" y="83.7">USBLC6-4SC6</text>
<text x="159.3" y="84.7">GND</text>
<text x="196.2" y="87.2">R26</text>
<text x="196.2" y="89.8">47R</text>
<text x="206.3" y="87.2">R30</text>
<text x="206.3" y="89.8">47R</text>
<text x="258.3" y="88.5">GND</text>
<text x="145.4" y="91.3">R31</text>
<text x="145.5" y="93.1">15k</text>
<text x="151.6" y="93.6">GND</text>
<text x="246.9" y="96.1">+5V</text>
<text x="252.7" y="98.4">J3</text>
<text x="121.9" y="105">ADG711</text>
<text x="122.9" y="102.7">U7B</text>
<text x="241" y="106.3">GND</text>
<text x="45.3" y="112.6">+3.3V</text>
<text x="132.9" y="111.4">+3.3V</text>
<text x="154.2" y="112.6">U7C</text>
<text x="165.7" y="112.9">R21</text>
<text x="38" y="119">R4</text>
<text x="52.6" y="116.4">100nF</text>
<text x="54.8" y="114.7">C7</text>
<text x="94.8" y="115.2">+3.3V</text>
<text x="102.1" y="119">100nF</text>
<text x="103.7" y="117.2">C12</text>
<text x="127.6" y="119.2">R34</text>
<text x="152.3" y="114.9">ADG711</text>
<text x="166.4" y="115.2">1k</text>
<text x="37.4" y="121.5">47R</text>
<text x="45.8" y="125.3">+</text>
<text x="55.4" y="125.3">OPA356xxDBV</text>
<text x="55.5" y="123.3">U2</text>
<text x="59.7" y="120.2">GND</text>
<text x="73.6" y="121.5">R7</text>
<text x="73.6" y="124.1">0R</text>
<text x="87" y="121.5">R14</text>
<text x="87" y="124.1">47R</text>
<text x="105.1" y="125.8">U6</text>
<text x="109.2" y="122.8">GND</text>
<text x="122.5" y="124.1">R16</text>
<text x="127.7" y="121">15k</text>
<text x="172" y="124.1">GND</text>
<text x="186.4" y="125.3">100nF</text>
<text x="187.6" y="123.5">C6</text>
<text x="193.9" y="120.2">+3.3V</text>
<text x="208" y="125.3">100nF</text>
<text x="208.6" y="123.5">C17</text>
<text x="215.5" y="120.2">+3.3V</text>
<text x="49.1" y="130.7" transform="rotate(-90 49.1 130.7)">V-</text>
<text x="49.1" y="126.2" transform="rotate(-90 49.1 126.2)">V+</text>
<text x="95.4" y="127.9">+</text>
<text x="98.7" y="128.7" transform="rotate(-90 98.7 128.7)">V+</text>
<text x="105.2" y="127.9">OPA356xxDBV</text>
<text x="121.9" y="126.6">100R</text>
<text x="158.1" y="128.1">R33</text>
<text x="158.2" y="129.9">15k</text>
<text x="164.3" y="130.4">GND</text>
<text x="181.3" y="129.1">GND</text>
<text x="198.1" y="131.4">U5E</text>
<text x="202.9" y="129.1">GND</text>
<text x="219.7" y="131.4">U7E</text>
<text x="35.5" y="136.8">R3</text>
<text x="54.5" y="136.8">R6</text>
<text x="98.7" y="133.2" transform="rotate(-90 98.7 133.2)">V-</text>
<text x="132.1" y="135.5">1nF</text>
<text x="132.1" y="132.9">C13</text>
<text x="197.7" y="135.5" transform="rotate(-90 197.7 135.5)">V+</text>
<text x="219.3" y="135.5" transform="rotate(-90 219.3 135.5)">V+</text>
<text x="30.9" y="139.3">NOT PLACED</text>
<text x="46.2" y="140.6">GND</text>
<text x="54.5" y="139.3">0R</text>
<text x="79.2" y="141.8">NOT PLACED</text>
<text x="83.1" y="139.3">R13</text>
<text x="95.8" y="143.1">GND</text>
<text x="103.5" y="139.3">R15</text>
<text x="104.1" y="141.8">0R</text>
<text x="126.2" y="143.1">GND</text>
<text x="28.4" y="148.2">GND</text>
<text x="197.7" y="144.3" transform="rotate(-90 197.7 144.3)">GND</text>
<text x="198.1" y="147.2">ADG711</text>
<text x="219.3" y="144.3" transform="rotate(-90 219.3 144.3)">GND</text>
<text x="219.7" y="147.2">ADG711</text>
<text x="75.4" y="150.7">GND</text>
<text x="194.8" y="152.2">GND</text>
<text x="216.4" y="152.2">GND</text>
<text x="252.2" y="152.8">To CH32V307</text>
<text x="31" y="163.4">+9V</text>
<text x="55" y="164.7">LM7805_TO220</text>
<text x="60.9" y="162.2">U3</text>
<text x="86.9" y="163.4">+5V</text>
<text x="98.7" y="164.7">AMS1117-3.3</text>
<text x="104" y="162.2">U4</text>
<text x="129.1" y="163.4">+3.3V</text>
<text x="36.8" y="170.2">C1</text>
<text x="36.8" y="172.7">10uF</text>
<text x="49.5" y="171">C3</text>
<text x="49.5" y="173.6">100nF</text>
<text x="57.4" y="168.5">VI</text>
<text x="63.1" y="172.5" transform="rotate(-90 63.1 172.5)">GND</text>
<text x="64.4" y="168.5">VO</text>
<text x="78.7" y="170.2">C8</text>
<text x="78.7" y="172.7">10uF</text>
<text x="92.7" y="173.6">100nF</text>
<text x="92.7" y="171">C10</text>
<text x="100.8" y="168.5">VI</text>
<text x="106.3" y="172.2" transform="rotate(-90 106.3 172.2)">GND</text>
<text x="107.4" y="168.5">VO</text>
<text x="121.9" y="170.2">C9</text>
<text x="121.9" y="172.7">10uF</text>
<text x="135.9" y="173.6">100nF</text>
<text x="135.9" y="171">C11</text>
<text x="31" y="181.2">GND</text>
<text x="43.7" y="181.2">GND</text>
<text x="60.2" y="181.2">GND</text>
<text x="72.9" y="181.2">GND</text>
<text x="86.9" y="181.2">GND</text>
<text x="103.4" y="181.2">GND</text>
<text x="116.1" y="181.2">GND</text>
<text x="130" y="181.2">GND</text>
</g>
<g font-size="1.8" fill="#0000c2">
<text x="103.6" y="23.7">0.34mA</text>
<text x="104.1" y="26.5">(Leak)</text>
<text x="103.6" y="32.6">1.50mA</text>
<text x="268.1" y="36.4">9V</text>
<text x="271.6" y="36.4">1A</text>
<text x="103.8" y="49.1">4.48mA</text>
<text x="103.6" y="66.9">8.32mA</text>
<text x="102.5" y="84.7">16.48mA</text>
<text x="103.7" y="87.7">(Short)</text>
<text x="256.5" y="111.1">PA4</text>
<text x="256.5" y="113.9">PA2</text>
<text x="261.2" y="111.1">(DAC1_OUT)</text>
<text x="261.2" y="113.9">(OPA1_IN+)</text>
<text x="256.5" y="116.7">PA3</text>
<text x="256.5" y="119.2">PA5</text>
<text x="261.2" y="116.7">(OPA1_OUT)</text>
<text x="261.2" y="119.2">(DAC2_OUT)</text>
<text x="256.5" y="124.3">PA7</text>
<text x="256.5" y="121.8">PA6</text>
<text x="261.2" y="124.3">(OPA2_OUT)</text>
<text x="261.2" y="121.8">(OPA2_IN+)</text>
<text x="256.3" y="131.7">PC0</text>
<text x="256.4" y="129.1">PA1</text>
<text x="256.4" y="126.6">PA0</text>
<text x="261.1" y="129.1">(OPA4</text>
<text x="261.1" y="126.6">(OPA3</text>
<text x="268" y="129.1">+</text>
<text x="268" y="126.6">+</text>
<text x="270.8" y="129.1">ADC2)</text>
<text x="270.8" y="126.6">ADC1)</text>
<text x="256.3" y="134.2">PC1</text>
<text x="256.3" y="136.8">PC2</text>
<text x="256.3" y="139.3">PC3</text>
<text x="256.4" y="142.1">PE0</text>
<text x="256.4" y="149.5">PE3</text>
<text x="256.4" y="144.4">PE1</text>
<text x="256.4" y="146.9">PE2</text>
<text x="229.3" y="159.9">Note:</text>
<text x="232.3" y="161.9">memory</text>
<text x="235.4" y="159.9">It</text>
<text x="237.9" y="159.9">may</text>
<text x="240.8" y="161.9">from</text>
<text x="242.9" y="159.9">be</text>
<text x="246.3" y="159.9">necessary</text>
<text x="246.3" y="161.9">the</text>
<text x="250.5" y="161.9">YD-CH32V307VCT6</text>
<text x="256.8" y="159.9">to</text>
<text x="259.9" y="159.9">remove</text>
<text x="267.8" y="159.9">the</text>
<text x="269.8" y="161.9">board.</text>
<text x="272" y="159.9">W25Q32</text>
</g>
<g font-size="1.8" fill="#a90000">
<text x="49.3" y="28" transform="rotate(-90 49.3 28)">5</text>
<text x="45" y="30.2">3</text>
<text x="45" y="35.3">4</text>
<text x="57.7" y="32.8">1</text>
<text x="86.9" y="32.8">2</text>
<text x="99.6" y="32.8">3</text>
<text x="135.2" y="32.8">3</text>
<text x="139.4" y="30.6" transform="rotate(-90 139.4 30.6)">5</text>
<text x="147.9" y="35.3">1</text>
<text x="261.5" y="30.2">1</text>
<text x="261.5" y="32.8">2</text>
<text x="49.3" y="39.4" transform="rotate(-90 49.3 39.4)">2</text>
<text x="93.7" y="37.5" transform="rotate(-90 93.7 37.5)">1</text>
<text x="135.2" y="37.8">4</text>
<text x="139.4" y="42" transform="rotate(-90 139.4 42)">2</text>
<text x="86.9" y="49.3">7</text>
<text x="99.6" y="49.3">6</text>
<text x="93.7" y="54.7" transform="rotate(-90 93.7 54.7)">8</text>
<text x="86.9" y="67.1">2</text>
<text x="93.7" y="71.8" transform="rotate(-90 93.7 71.8)">1</text>
<text x="99.6" y="67.1">3</text>
<text x="111.7" y="67.1">15</text>
<text x="124.4" y="67.1">14</text>
<text x="253.3" y="69.6">1</text>
<text x="260.1" y="66.7" transform="rotate(-90 260.1 66.7)">5</text>
<text x="119.1" y="73.1" transform="rotate(-90 119.1 73.1)">16</text>
<text x="220.9" y="74.7">1</text>
<text x="220.9" y="77.2">2</text>
<text x="253.3" y="72.1">3</text>
<text x="253.3" y="74.7">4</text>
<text x="253.3" y="77.2">6</text>
<text x="135.8" y="78.5">11</text>
<text x="143.3" y="83.9" transform="rotate(-90 143.3 83.9)">9</text>
<text x="148.5" y="78.5">10</text>
<text x="86.9" y="84.8">7</text>
<text x="99.6" y="84.8">6</text>
<text x="93.7" y="90.2" transform="rotate(-90 93.7 90.2)">8</text>
<text x="250.1" y="100.1">1</text>
<text x="118.1" y="107.7">15</text>
<text x="130.8" y="107.7">14</text>
<text x="250.1" y="102.6">2</text>
<text x="250.1" y="105.2">3</text>
<text x="250.1" y="107.7">4</text>
<text x="125.5" y="113.7" transform="rotate(-90 125.5 113.7)">16</text>
<text x="250.1" y="110.2">5</text>
<text x="250.1" y="112.8">6</text>
<text x="148.5" y="117.9">11</text>
<text x="161.2" y="117.9">10</text>
<text x="250.1" y="115.3">7</text>
<text x="250.1" y="117.9">8</text>
<text x="43.7" y="124.2">3</text>
<text x="48" y="122" transform="rotate(-90 48 122)">5</text>
<text x="97.5" y="124.5" transform="rotate(-90 97.5 124.5)">5</text>
<text x="156" y="123.3" transform="rotate(-90 156 123.3)">9</text>
<text x="249.5" y="122.9">10</text>
<text x="249.5" y="125.5">11</text>
<text x="250.1" y="120.4">9</text>
<text x="43.7" y="129.3">4</text>
<text x="56.4" y="126.7">1</text>
<text x="93.3" y="126.7">3</text>
<text x="93.3" y="131.8">4</text>
<text x="106" y="129.3">1</text>
<text x="249.5" y="128">12</text>
<text x="249.5" y="130.6">13</text>
<text x="48" y="133.4" transform="rotate(-90 48 133.4)">2</text>
<text x="97.5" y="136" transform="rotate(-90 97.5 136)">2</text>
<text x="196.6" y="132.1" transform="rotate(-90 196.6 132.1)">13</text>
<text x="218.2" y="132.1" transform="rotate(-90 218.2 132.1)">13</text>
<text x="249.5" y="133.1">14</text>
<text x="249.5" y="135.6">15</text>
<text x="249.5" y="138.2">16</text>
<text x="249.5" y="140.7">17</text>
<text x="249.5" y="143.3">18</text>
<text x="196.6" y="146.8" transform="rotate(-90 196.6 146.8)">5</text>
<text x="218.2" y="146.8" transform="rotate(-90 218.2 146.8)">5</text>
<text x="249.5" y="145.8">19</text>
<text x="249.5" y="148.3">20</text>
<text x="55.2" y="167.4">1</text>
<text x="67.9" y="167.4">3</text>
<text x="98.4" y="167.4">3</text>
<text x="111.1" y="167.4">2</text>
<text x="105.2" y="174.7" transform="rotate(-90 105.2 174.7)">1</text>
</g>
</svg>
